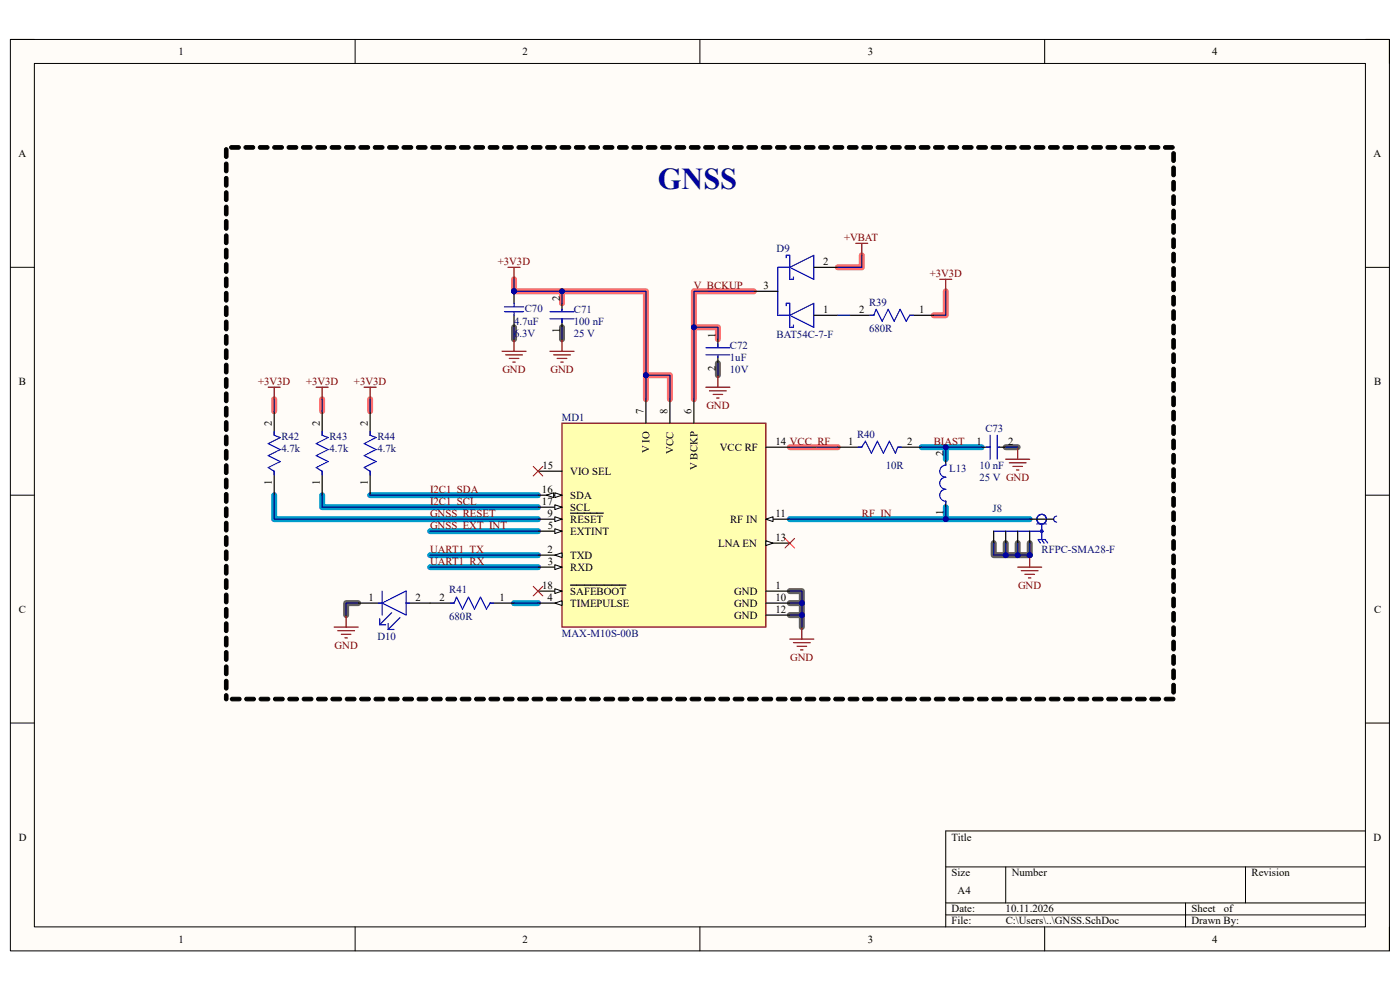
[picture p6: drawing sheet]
<svg xmlns="http://www.w3.org/2000/svg" width="297mm" height="210mm" viewBox="0 0 297 210" stroke-linecap="round" stroke-linejoin="round" font-family="sans-serif">
<path d="M2.2 8.4h292.6v193.3h-292.6z" fill-rule="evenodd" fill="#fffcf8"/>
<path d="M2.2 8.4h292.6v193.3h-292.6z" fill="none" stroke="#000" stroke-width=".21"/>
<path d="M7.3 13.5h282.4v183.1h-282.4z" fill-rule="evenodd" fill="#fffcf8"/>
<g fill="none" stroke="#000" stroke-width=".21">
<path d="M2.2 8.4h5.1M7.3 13.5h282.4v183.1h-282.4zM75.3 8.4v5.1M148.5 8.4v5.1M221.6 8.4v5.1M289.7 8.4h5.1v5.1M2.2 56.7h5.1M289.7 56.7h5.1M2.2 105h5.1M289.7 105.1h5.1M2.2 153.4h5.1M289.7 153.4h5.1"/>
<path d="M289.7 176.3h-89.1v20.3M75.3 196.6v5.1M148.5 196.6v5.1M200.6 183.9h89.1M200.6 191.5h89.1M200.6 194.1h89.1M213.4 183.9v7.6M221.6 196.6v5.1M251.5 191.5v5.1M264.2 183.9v7.6M294.8 196.6v5.1"/>
</g>
<path d="M109.1 69.4v2.6M119.2 69.4v2.6M152.3 77.1v2.5M213.4 94.9h2.5M210.8 115.2v2.6h7.7v-2.6M213.4 115.2v2.6M215.9 115.2v2.6M76 127.9h-2.6v2.6M167.6 125.4h2.5v7.6M167.6 127.9h2.5M167.6 130.5h2.5" fill="none" stroke="#605857" stroke-width="1.3"/>
<path d="M109.1 59.3v2.5h10.1v2.5M182.8 54.2v2.5h-5.1M119.2 61.8h17.8v17.8M137 79.6h5.1v5.1M137 79.6v5.1M147.2 69.4h5.1v2.6M159.9 61.8h-12.7v22.9M200.6 61.8v5.1h-2.5M58.2 84.7v2.5M68.3 84.7v2.5M78.5 84.7v2.5M167.6 94.9h10.1" fill="none" stroke="#ff6e6e" stroke-width="1.3"/>
<path d="M195.5 94.9h12.8M200.6 94.9v2.5M58.2 105v5.1h55.9M68.3 105v2.6h45.8M78.5 105h35.6M91.2 117.8h22.9M91.2 112.7h22.9M167.6 110.1h50.9M200.6 107.6v2.5M91.2 120.3h22.9M109.1 127.9h5" fill="none" stroke="#009cca" stroke-width="1.3"/>
<g fill="none" stroke="#00f" stroke-width=".25">
<path d="M210.8 112.7h10.2M220 111.2h2M220.7 115.2l-.5-.7h1.6l.5 .7M221 111.2v3.3l.5 .7M224.2 109.5a.64 .64 0 0 0-.7 .6 .64 .64 0 0 0 .7 .7"/>
<circle cx="221" cy="110.1" r="1.02"/>
<circle cx="221" cy="112.7" r=".25"/>
</g>
<path d="M210.8 112.7v2.5M213.4 112.7v2.5M215.9 112.7v2.5M218.5 110.1h5M218.5 112.7v2.5" fill="none" stroke="#000" stroke-width=".25"/>
<path d="M119.2 89.8h43.3v43.2h-43.3z" fill-rule="evenodd" fill="#ffffb0"/>
<path d="M119.2 89.8h43.3v43.2h-43.3z" fill="none" stroke="#800000" stroke-width=".25"/>
<path d="M142.1 84.7v5.1M162.5 94.9h5.1M114.1 110.1h5.1" fill="none" stroke="#000" stroke-width=".25"/>
<path d="M117.7 109.6l1.5 .5-1.5 .5z" fill="#f8fcff"/>
<path d="M117.7 109.6l1.5 .5-1.5 .5z" fill="none" stroke="#000" stroke-width=".21"/>
<path d="M121 108.9h7M114.1 125.4h5.1" fill="none" stroke="#000" stroke-width=".25"/>
<path d="M117.7 124.9l1.5 .5-1.5 .5z" fill="#f8fcff"/>
<path d="M117.7 124.9l1.5 .5-1.5 .5z" fill="none" stroke="#000" stroke-width=".21"/>
<path d="M114.1 112.7h5.1M121 124.1h11.8" fill="none" stroke="#000" stroke-width=".25"/>
<path d="M117.7 112.2l1.5 .5-1.5 .5z" fill="#f8fcff"/>
<path d="M117.7 112.2l1.5 .5-1.5 .5z" fill="none" stroke="#000" stroke-width=".21"/>
<path d="M162.5 115.2h5.1" fill="none" stroke="#000" stroke-width=".25"/>
<path d="M162.5 114.7l1.5 .5-1.5 .5z" fill="#f8fcff"/>
<path d="M162.5 114.7l1.5 .5-1.5 .5z" fill="none" stroke="#000" stroke-width=".21"/>
<path d="M162.5 110.1h5.1" fill="none" stroke="#000" stroke-width=".25"/>
<path d="M162.5 110.1l1.5-.5v1z" fill="#f8fcff"/>
<path d="M162.5 110.1l1.5-.5v1z" fill="none" stroke="#000" stroke-width=".21"/>
<path d="M114.1 120.3h5.1" fill="none" stroke="#000" stroke-width=".25"/>
<path d="M117.7 119.8l1.5 .5-1.5 .5z" fill="#f8fcff"/>
<path d="M117.7 119.8l1.5 .5-1.5 .5z" fill="none" stroke="#000" stroke-width=".21"/>
<path d="M114.1 107.6h5.1" fill="none" stroke="#000" stroke-width=".25"/>
<path d="M117.7 107.1l1.5 .5-1.5 .5z" fill="#f8fcff"/>
<path d="M117.7 107.1l1.5 .5-1.5 .5z" fill="none" stroke="#000" stroke-width=".21"/>
<path d="M114.1 105h5.1" fill="none" stroke="#000" stroke-width=".25"/>
<path d="M117.7 104.5l1.5 .5-1.5 .6z" fill="#f8fcff"/>
<path d="M117.7 104.5l1.5 .5-1.5 .6z" fill="none" stroke="#000" stroke-width=".21"/>
<path d="M115.9 105l1.5-.5v1.1z" fill="#f8fcff"/>
<path d="M115.9 105l1.5-.5v1.1z" fill="none" stroke="#000" stroke-width=".21"/>
<path d="M114.1 127.9h5.1" fill="none" stroke="#000" stroke-width=".25"/>
<path d="M117.7 127.9l1.5-.5v1z" fill="#f8fcff"/>
<path d="M117.7 127.9l1.5-.5v1z" fill="none" stroke="#000" stroke-width=".21"/>
<path d="M114.1 117.8h5.1" fill="none" stroke="#000" stroke-width=".25"/>
<path d="M117.7 117.8l1.5-.5v1z" fill="#f8fcff"/>
<path d="M117.7 117.8l1.5-.5v1z" fill="none" stroke="#000" stroke-width=".21"/>
<path d="M114.1 100h5.1M137 84.7v5.1M147.2 84.7v5.1M162.5 125.4h5.1M162.5 127.9h5.1M162.5 130.5h5.1" fill="none" stroke="#000" stroke-width=".25"/>
<path d="M113.1 98.9l2.1 2.1M115.2 98.9l-2.1 2.1" fill="none" stroke="#f00" stroke-width=".21"/>
<path d="M218.5 117.8v2.5M167.6 135.6h5.1M168.3 136.3h3.6M169.1 137.1h2M169.9 137.9h.5M170.1 133v2.6M215.9 120.3h5.1M216.7 121.1h3.5M217.4 121.8h2.1M218.2 122.6h.5" fill="none" stroke="#800000" stroke-width=".25"/>
<circle cx="218.4" cy="117.8" r=".51" fill="#000080"/>
<circle cx="218.4" cy="117.8" r=".51" fill="none" stroke="#000080" stroke-width=".21"/>
<path d="M166.5 114.2l2.1 2M168.6 114.2l-2.1 2M113.1 124.4l2.1 2M115.2 124.4l-2.1 2" fill="none" stroke="#f00" stroke-width=".21"/>
<path d="M177.7 94.9h5.1M190.5 94.9h5M200.6 97.4v1.3M208.3 94.9h1.7M211.8 94.9h1.6M200.6 106.3v1.3M76 127.9h5.1M86.2 127.9h10.1M104 127.9h5.1" fill="none" stroke="#000" stroke-width=".25"/>
<g fill="none" stroke="#00f" stroke-width=".25">
<path d="M182.1 94.9h.7l.8-1.3 1.3 2.5 1.2-2.5 1.3 2.5 1.3-2.5 1.2 2.5 .6-1.2h.7M200.6 98.4v.3a1.27 1.27 0 0 0-1.2 1.3 1.27 1.27 0 0 0 1.2 1.2 1.28 1.28 0 0 0-1.2 1.3 1.28 1.28 0 0 0 1.2 1.3 1.27 1.27 0 0 0-1.2 1.3 1.27 1.27 0 0 0 1.2 1.2v.5M209.3 94.9h.7M210 92.3v5.1M211.6 92.3v5.1M211.8 94.9h.3M80.3 127.9h.8M80.6 132.5h1.2M80.6 131.2v1.3M81.1 127.9l5.1-2.5v5.1zM81.1 125.4v5.1M82.3 133.5h1.3"/>
<path d="M82.3 132.3v1.2M83.1 130l-2.5 2.5M84.9 131l-2.6 2.5M86.2 127.9h.7M95.6 127.9h.7l.5-1.2 1.3 2.5 1.3-2.5 1.3 2.5 1.2-2.5 1.3 2.5 .8-1.3h.7"/>
</g>
<path d="M107.8 56.7h2.5M109.1 56.7v2.6M213.4 97.4h5.1M214.1 98.2h3.6M214.9 98.9h2M215.6 99.7h.6M215.9 94.9v2.5M70.9 133h5.1M71.7 133.8h3.5M72.4 134.6h2.1M73.2 135.3h.5M73.4 130.5v2.5" fill="none" stroke="#800000" stroke-width=".25"/>
<path d="M167.6 125.4h2.5v7.6" fill="none" stroke="#000080" stroke-width=".25"/>
<circle cx="170.1" cy="127.9" r=".51" fill="#000080"/>
<circle cx="170.1" cy="127.9" r=".51" fill="none" stroke="#000080" stroke-width=".21"/>
<circle cx="170.1" cy="130.5" r=".51" fill="#000080"/>
<circle cx="170.1" cy="130.5" r=".51" fill="none" stroke="#000080" stroke-width=".21"/>
<path d="M167.6 127.9h2.5" fill="none" stroke="#000080" stroke-width=".25"/>
<circle cx="170.1" cy="127.9" r=".51" fill="#000080"/>
<circle cx="170.1" cy="127.9" r=".51" fill="none" stroke="#000080" stroke-width=".21"/>
<path d="M167.6 130.5h2.5" fill="none" stroke="#000080" stroke-width=".25"/>
<circle cx="170.1" cy="130.5" r=".51" fill="#000080"/>
<circle cx="170.1" cy="130.5" r=".51" fill="none" stroke="#000080" stroke-width=".21"/>
<path d="M210.8 115.2v2.6h7.7" fill="none" stroke="#000080" stroke-width=".25"/>
<circle cx="213.4" cy="117.8" r=".51" fill="#000080"/>
<circle cx="213.4" cy="117.8" r=".51" fill="none" stroke="#000080" stroke-width=".21"/>
<circle cx="215.9" cy="117.8" r=".51" fill="#000080"/>
<circle cx="215.9" cy="117.8" r=".51" fill="none" stroke="#000080" stroke-width=".21"/>
<circle cx="218.4" cy="117.8" r=".51" fill="#000080"/>
<circle cx="218.4" cy="117.8" r=".51" fill="none" stroke="#000080" stroke-width=".21"/>
<path d="M167.6 94.9h10.1M200.6 94.9v2.5M213.4 94.9h2.5" fill="none" stroke="#000080" stroke-width=".25"/>
<circle cx="200.6" cy="94.9" r=".51" fill="#000080"/>
<circle cx="200.6" cy="94.9" r=".51" fill="none" stroke="#000080" stroke-width=".21"/>
<path d="M200.6 107.6v2.5" fill="none" stroke="#000080" stroke-width=".25"/>
<circle cx="200.6" cy="110.1" r=".51" fill="#000080"/>
<circle cx="200.6" cy="110.1" r=".51" fill="none" stroke="#000080" stroke-width=".21"/>
<path d="M182.8 54.2v2.5h-5.1M159.9 61.8h-12.7v22.9M91.2 117.8h22.9M91.2 112.7h22.9M76 127.9h-2.6v2.6M91.2 120.3h22.9M109.1 127.9h5" fill="none" stroke="#000080" stroke-width=".25"/>
<path d="M166.8 54.7v-.5h.8v5.1h.7v-.6M167.6 56.7l5.1-2.5v5.1zM167.6 56.7h-2.6v10.2h2.6M166.8 64.8v-.5h.8v5.1h.7v-.5M167.6 66.9l5.1-2.6v5.1z" fill="none" stroke="#00f" stroke-width=".25"/>
<path d="M172.7 56.7h5M159.9 61.8h5.1M172.7 66.9h5" fill="none" stroke="#000" stroke-width=".25"/>
<path d="M181.6 51.6h2.5M182.8 51.6v2.6M199.4 59.3h2.5M200.6 59.3v2.5" fill="none" stroke="#800000" stroke-width=".25"/>
<circle cx="147.2" cy="69.4" r=".51" fill="#000080"/>
<circle cx="147.2" cy="69.4" r=".51" fill="none" stroke="#000080" stroke-width=".21"/>
<path d="M137 79.6h5.1v5.1" fill="none" stroke="#000080" stroke-width=".25"/>
<circle cx="137" cy="79.6" r=".51" fill="#000080"/>
<circle cx="137" cy="79.6" r=".51" fill="none" stroke="#000080" stroke-width=".21"/>
<path d="M137 79.6v5.1" fill="none" stroke="#000080" stroke-width=".25"/>
<circle cx="137" cy="79.6" r=".51" fill="#000080"/>
<circle cx="137" cy="79.6" r=".51" fill="none" stroke="#000080" stroke-width=".21"/>
<circle cx="109.1" cy="61.8" r=".51" fill="#000080"/>
<circle cx="109.1" cy="61.8" r=".51" fill="none" stroke="#000080" stroke-width=".21"/>
<path d="M109.1 61.8v2.5M109.1 66.9v2.5" fill="none" stroke="#000" stroke-width=".25"/>
<circle cx="109.1" cy="61.8" r=".51" fill="#000080"/>
<circle cx="109.1" cy="61.8" r=".51" fill="none" stroke="#000080" stroke-width=".21"/>
<path d="M107 65.1h4.1M107 66.1h4.1M109.1 64.3v.8M109.1 66.1v.8M116.7 66.1h5.1M116.7 67.6h5.1M119.2 65.6v.3M119.2 67.6v.8" fill="none" stroke="#00f" stroke-width=".25"/>
<path d="M119.2 64.3v1.6M119.2 67.6v1.8" fill="none" stroke="#000" stroke-width=".25"/>
<path d="M109.1 59.3v2.5" fill="none" stroke="#000080" stroke-width=".25"/>
<circle cx="109.1" cy="61.8" r=".51" fill="#000080"/>
<circle cx="109.1" cy="61.8" r=".51" fill="none" stroke="#000080" stroke-width=".21"/>
<path d="M109.1 61.8h10.1v2.5" fill="none" stroke="#000080" stroke-width=".25"/>
<circle cx="119.2" cy="61.8" r=".51" fill="#000080"/>
<circle cx="119.2" cy="61.8" r=".51" fill="none" stroke="#000080" stroke-width=".21"/>
<circle cx="109.1" cy="61.8" r=".51" fill="#000080"/>
<circle cx="109.1" cy="61.8" r=".51" fill="none" stroke="#000080" stroke-width=".21"/>
<path d="M119.2 61.8h17.8v17.8" fill="none" stroke="#000080" stroke-width=".25"/>
<circle cx="119.2" cy="61.8" r=".51" fill="#000080"/>
<circle cx="119.2" cy="61.8" r=".51" fill="none" stroke="#000080" stroke-width=".21"/>
<circle cx="137" cy="79.6" r=".51" fill="#000080"/>
<circle cx="137" cy="79.6" r=".51" fill="none" stroke="#000080" stroke-width=".21"/>
<path d="M106.5 74.5h5.1M107.3 75.3h3.5M108 76h2.1M108.8 76.8h.5M109.1 72v2.5M116.7 74.5h5.1M117.4 75.3h3.6M118.2 76h2M119 76.8h.5M119.2 72v2.5" fill="none" stroke="#800000" stroke-width=".25"/>
<path d="M109.1 69.4v2.6M119.2 69.4v2.6M147.2 69.4h5.1v2.6" fill="none" stroke="#000080" stroke-width=".25"/>
<circle cx="147.2" cy="69.4" r=".51" fill="#000080"/>
<circle cx="147.2" cy="69.4" r=".51" fill="none" stroke="#000080" stroke-width=".21"/>
<path d="M152.3 77.1v2.5M177.7 66.9h2.6M200.6 61.8v5.1h-2.5M167.6 110.1h50.9" fill="none" stroke="#000080" stroke-width=".25"/>
<path d="M152.3 72v1.8M152.3 75.5v1.6M180.3 66.9h5.1M193 66.9h5.1" fill="none" stroke="#000" stroke-width=".25"/>
<path d="M149.8 73.8h5M149.8 75.3h5M152.3 73v.8M152.3 75.5v.3M184.6 66.9h.8l.5-1.3 1.3 2.6 1.2-2.6 1.3 2.6 1.3-2.6 1.2 2.6 .8-1.3h.8" fill="none" stroke="#00f" stroke-width=".25"/>
<path d="M152.3 79.6v2.5M149.8 82.1h5M150.5 82.9h3.6M151.3 83.7h2M152 84.4h.6" fill="none" stroke="#800000" stroke-width=".25"/>
<circle cx="200.6" cy="110.1" r=".51" fill="#000080"/>
<circle cx="200.6" cy="110.1" r=".51" fill="none" stroke="#000080" stroke-width=".21"/>
<path d="M195.5 94.9h12.8" fill="none" stroke="#000080" stroke-width=".25"/>
<circle cx="200.6" cy="94.9" r=".51" fill="#000080"/>
<circle cx="200.6" cy="94.9" r=".51" fill="none" stroke="#000080" stroke-width=".21"/>
<path d="M213.4 115.2v2.6" fill="none" stroke="#000080" stroke-width=".25"/>
<circle cx="213.4" cy="117.8" r=".51" fill="#000080"/>
<circle cx="213.4" cy="117.8" r=".51" fill="none" stroke="#000080" stroke-width=".21"/>
<path d="M215.9 115.2v2.6" fill="none" stroke="#000080" stroke-width=".25"/>
<circle cx="215.9" cy="117.8" r=".51" fill="#000080"/>
<circle cx="215.9" cy="117.8" r=".51" fill="none" stroke="#000080" stroke-width=".21"/>
<path d="M218.5 115.2v2.6" fill="none" stroke="#000080" stroke-width=".25"/>
<circle cx="218.4" cy="117.8" r=".51" fill="#000080"/>
<circle cx="218.4" cy="117.8" r=".51" fill="none" stroke="#000080" stroke-width=".21"/>
<path d="M58.2 87.2v5.1M58.2 100v5M68.3 87.2v5.1M68.3 100v5M78.5 87.2v5.1M78.5 100v5" fill="none" stroke="#000" stroke-width=".25"/>
<path d="M58.2 91.6v.7l1.2 .5-2.5 1.3 2.5 1.3-2.5 1.3 2.5 1.2-2.5 1.3 1.3 .8v.7M68.3 91.6v.7l1.3 .5-2.5 1.3 2.5 1.3-2.5 1.3 2.5 1.2-2.5 1.3 1.2 .8v.7M78.5 91.6v.7l1.3 .5-2.5 1.3 2.5 1.3-2.5 1.3 2.5 1.2-2.5 1.3 1.2 .8v.7" fill="none" stroke="#00f" stroke-width=".25"/>
<path d="M58.2 84.7v2.5M68.3 84.7v2.5M78.5 84.7v2.5M58.2 105v5.1h55.9M68.3 105v2.6h45.8M78.5 105h35.6" fill="none" stroke="#000080" stroke-width=".25"/>
<path d="M56.9 82.1h2.5M58.2 82.1v2.6M67.1 82.1h2.5M68.3 82.1v2.6M77.3 82.1h2.5M78.5 82.1v2.6" fill="none" stroke="#800000" stroke-width=".25"/>
<path d="M47.8 147.2a.38 .38 0 0 1 .6 .3v.8a.38 .38 0 0 1-.4 .4 .38 .38 0 0 1-.4-.4v-.8zM47.8 144.2a.38 .38 0 0 1 .6 .3v1.5a.38 .38 0 0 1-.4 .4 .38 .38 0 0 1-.4-.4v-1.5zM47.8 141.1a.38 .38 0 0 1 .6 .3v1.6a.38 .38 0 0 1-.4 .3 .38 .38 0 0 1-.4-.3v-1.6zM47.8 138.1a.38 .38 0 0 1 .6 .3v1.5a.38 .38 0 0 1-.4 .4 .38 .38 0 0 1-.4-.4v-1.5zM47.8 135a.38 .38 0 0 1 .6 .3v1.6a.38 .38 0 0 1-.4 .3 .38 .38 0 0 1-.4-.3v-1.6zM47.8 132a.38 .38 0 0 1 .6 .3v1.5a.38 .38 0 0 1-.4 .4 .38 .38 0 0 1-.4-.4v-1.5zM47.8 128.9a.38 .38 0 0 1 .6 .3v1.6a.38 .38 0 0 1-.4 .3 .38 .38 0 0 1-.4-.3v-1.6zM47.8 125.9a.38 .38 0 0 1 .6 .3v1.5a.38 .38 0 0 1-.4 .4 .38 .38 0 0 1-.4-.4v-1.5zM47.8 122.8a.38 .38 0 0 1 .6 .3v1.6a.38 .38 0 0 1-.4 .4 .38 .38 0 0 1-.4-.4v-1.6zM47.8 119.8a.38 .38 0 0 1 .6 .3v1.5a.38 .38 0 0 1-.4 .4 .38 .38 0 0 1-.4-.4v-1.5zM47.8 116.7a.38 .38 0 0 1 .6 .4v1.5a.38 .38 0 0 1-.4 .4 .38 .38 0 0 1-.4-.4v-1.5zM47.8 113.7a.38 .38 0 0 1 .6 .3v1.5a.38 .38 0 0 1-.4 .4 .38 .38 0 0 1-.4-.4v-1.5zM47.7 110.8a.38 .38 0 0 1 .4-.2 .38 .38 0 0 1 .3 .4v1.5a.38 .38 0 0 1-.4 .4 .38 .38 0 0 1-.4-.4zM47.8 107.6a.38 .38 0 0 1 .6 .3v1.5a.38 .38 0 0 1-.4 .4 .38 .38 0 0 1-.4-.4v-1.5zM47.8 104.5a.38 .38 0 0 1 .6 .4v1.5a.38 .38 0 0 1-.4 .4 .38 .38 0 0 1-.4-.4v-1.5zM47.8 101.5a.38 .38 0 0 1 .6 .3v1.5a.38 .38 0 0 1-.4 .4 .38 .38 0 0 1-.4-.4v-1.5zM47.8 98.4a.38 .38 0 0 1 .6 .4v1.5a.38 .38 0 0 1-.4 .4 .38 .38 0 0 1-.4-.4v-1.5zM47.8 95.4a.38 .38 0 0 1 .6 .3v1.5a.38 .38 0 0 1-.4 .4 .38 .38 0 0 1-.4-.4v-1.5zM47.8 92.3a.38 .38 0 0 1 .6 .4v1.5a.38 .38 0 0 1-.4 .4 .38 .38 0 0 1-.4-.4v-1.5zM47.8 89.3a.38 .38 0 0 1 .6 .3v1.5a.38 .38 0 0 1-.4 .4 .38 .38 0 0 1-.4-.4v-1.5zM47.8 86.2a.38 .38 0 0 1 .6 .4v1.5a.38 .38 0 0 1-.4 .4 .38 .38 0 0 1-.4-.4v-1.5zM47.8 83.2a.38 .38 0 0 1 .6 .3v1.5a.38 .38 0 0 1-.4 .4 .38 .38 0 0 1-.4-.4v-1.5zM47.8 80.1a.38 .38 0 0 1 .6 .4v1.5a.38 .38 0 0 1-.4 .4 .38 .38 0 0 1-.4-.4v-1.5zM47.8 77.1a.38 .38 0 0 1 .6 .3v1.6a.38 .38 0 0 1-.4 .3 .38 .38 0 0 1-.4-.3v-1.6zM47.8 74.1a.38 .38 0 0 1 .6 .3v1.5a.38 .38 0 0 1-.4 .4 .38 .38 0 0 1-.4-.4v-1.5zM47.8 71a.38 .38 0 0 1 .6 .3v1.6a.38 .38 0 0 1-.4 .3 .38 .38 0 0 1-.4-.3v-1.6zM47.7 68.1a.38 .38 0 0 1 .4-.2 .38 .38 0 0 1 .3 .4v1.5a.38 .38 0 0 1-.4 .4 .38 .38 0 0 1-.4-.4zM47.8 64.9a.38 .38 0 0 1 .6 .3v1.6a.38 .38 0 0 1-.4 .3 .38 .38 0 0 1-.4-.3v-1.6zM47.8 61.9a.38 .38 0 0 1 .6 .3v1.5a.38 .38 0 0 1-.4 .4 .38 .38 0 0 1-.4-.4v-1.5zM47.8 58.8a.38 .38 0 0 1 .6 .3v1.6a.38 .38 0 0 1-.4 .3 .38 .38 0 0 1-.4-.3v-1.6zM47.8 55.8a.38 .38 0 0 1 .6 .3v1.5a.38 .38 0 0 1-.4 .4 .38 .38 0 0 1-.4-.4v-1.5zM47.8 52.7a.38 .38 0 0 1 .6 .3v1.6a.38 .38 0 0 1-.4 .3 .38 .38 0 0 1-.4-.3v-1.6zM47.8 49.7a.38 .38 0 0 1 .6 .3v1.5a.38 .38 0 0 1-.4 .4 .38 .38 0 0 1-.4-.4v-1.5zM47.8 46.6a.38 .38 0 0 1 .6 .3v1.6a.38 .38 0 0 1-.4 .4 .38 .38 0 0 1-.4-.4v-1.6zM47.8 43.6a.38 .38 0 0 1 .6 .3v1.5a.38 .38 0 0 1-.4 .4 .38 .38 0 0 1-.4-.4v-1.5zM47.8 40.5a.38 .38 0 0 1 .6 .4v1.5a.38 .38 0 0 1-.4 .4 .38 .38 0 0 1-.4-.4v-1.5zM47.8 37.5a.38 .38 0 0 1 .6 .3v1.5a.38 .38 0 0 1-.4 .4 .38 .38 0 0 1-.4-.4v-1.5zM47.8 34.4a.38 .38 0 0 1 .6 .4v1.5a.38 .38 0 0 1-.4 .4 .38 .38 0 0 1-.4-.4v-1.5zM47.8 31.4a.38 .38 0 0 1 .6 .3v1.5a.38 .38 0 0 1-.4 .4 .38 .38 0 0 1-.4-.4v-1.5zM48.8 31.1l.3-.2h1.5a.38 .38 0 0 1 .4 .4 .38 .38 0 0 1-.4 .4h-1.5a.38 .38 0 0 1-.3-.6zM51.9 30.9h1.8a.38 .38 0 0 1 .3 .4 .38 .38 0 0 1-.3 .4h-1.6a.38 .38 0 0 1-.3-.3 .38 .38 0 0 1 .1-.5zM54.9 31.1l.3-.2h1.5a.38 .38 0 0 1 .4 .4 .38 .38 0 0 1-.4 .4h-1.5a.38 .38 0 0 1-.3-.6zM57.9 31.1l.3-.2h1.6a.38 .38 0 0 1 .3 .4 .38 .38 0 0 1-.3 .4h-1.6a.38 .38 0 0 1-.3-.6zM60.9 31.1l.4-.2h1.5a.38 .38 0 0 1 .4 .4 .38 .38 0 0 1-.4 .4h-1.5a.38 .38 0 0 1-.4-.6zM64 31.1l.3-.2h1.5a.38 .38 0 0 1 .4 .4 .38 .38 0 0 1-.4 .4h-1.5a.38 .38 0 0 1-.3-.6zM67 31.1l.4-.2h1.5a.38 .38 0 0 1 .4 .4 .38 .38 0 0 1-.4 .4h-1.5a.38 .38 0 0 1-.4-.6zM70.2 30.9h1.7a.38 .38 0 0 1 .4 .4 .38 .38 0 0 1-.4 .4h-1.5a.38 .38 0 0 1-.3-.3 .38 .38 0 0 1 .1-.5zM73.1 31.1l.4-.2h1.5a.38 .38 0 0 1 .4 .4 .38 .38 0 0 1-.4 .4h-1.5a.38 .38 0 0 1-.4-.6zM76.3 30.9h1.7a.38 .38 0 0 1 .4 .4 .38 .38 0 0 1-.4 .4h-1.5a.38 .38 0 0 1-.4-.3 .38 .38 0 0 1 .2-.5zM79.2 31.1l.4-.2h1.5a.38 .38 0 0 1 .4 .4 .38 .38 0 0 1-.4 .4h-1.5a.38 .38 0 0 1-.4-.6zM82.3 31.1l.3-.2h1.5a.38 .38 0 0 1 .4 .4 .38 .38 0 0 1-.4 .4h-1.5a.38 .38 0 0 1-.3-.6zM85.5 30.9h1.7a.38 .38 0 0 1 .4 .4 .38 .38 0 0 1-.4 .4h-1.5a.38 .38 0 0 1-.4-.3 .38 .38 0 0 1 .2-.5zM88.4 31.1l.3-.2h1.5a.38 .38 0 0 1 .4 .4 .38 .38 0 0 1-.4 .4h-1.5a.38 .38 0 0 1-.3-.6zM91.4 31.1l.4-.2h1.5a.38 .38 0 0 1 .4 .4 .38 .38 0 0 1-.4 .4h-1.5a.38 .38 0 0 1-.4-.6zM94.6 30.9h1.7a.38 .38 0 0 1 .4 .4 .38 .38 0 0 1-.4 .4h-1.5a.38 .38 0 0 1-.4-.3 .38 .38 0 0 1 .2-.5zM97.5 31.1l.4-.2h1.5a.38 .38 0 0 1 .4 .4 .38 .38 0 0 1-.4 .4h-1.5a.38 .38 0 0 1-.4-.6zM100.7 30.9h1.7a.38 .38 0 0 1 .4 .4 .38 .38 0 0 1-.4 .4h-1.5a.38 .38 0 0 1-.4-.3 .38 .38 0 0 1 .2-.5zM103.8 30.9h1.7a.38 .38 0 0 1 .4 .4 .38 .38 0 0 1-.4 .4h-1.6a.38 .38 0 0 1-.3-.3 .38 .38 0 0 1 .2-.5zM106.7 31.1l.3-.2h1.5a.38 .38 0 0 1 .4 .4 .38 .38 0 0 1-.4 .4h-1.5a.38 .38 0 0 1-.3-.6zM109.9 30.9h1.7a.38 .38 0 0 1 .4 .4 .38 .38 0 0 1-.4 .4h-1.6a.38 .38 0 0 1-.3-.3 .38 .38 0 0 1 .2-.5zM112.8 31.1l.3-.2h1.5a.38 .38 0 0 1 .4 .4 .38 .38 0 0 1-.4 .4h-1.5a.38 .38 0 0 1-.3-.6zM115.8 31.1l.3-.2h1.6a.38 .38 0 0 1 .3 .4 .38 .38 0 0 1-.3 .4h-1.6a.38 .38 0 0 1-.3-.6zM119 30.9h1.7a.38 .38 0 0 1 .4 .4 .38 .38 0 0 1-.4 .4h-1.5a.38 .38 0 0 1-.4-.3 .38 .38 0 0 1 .2-.5zM121.9 31.1l.3-.2h1.6a.38 .38 0 0 1 .3 .4 .38 .38 0 0 1-.3 .4h-1.6a.38 .38 0 0 1-.3-.6zM125 31.1l.3-.2h1.5a.38 .38 0 0 1 .4 .4 .38 .38 0 0 1-.4 .4h-1.5a.38 .38 0 0 1-.3-.6zM128.1 30.9h1.8a.38 .38 0 0 1 .3 .4 .38 .38 0 0 1-.3 .4h-1.6a.38 .38 0 0 1-.3-.3 .38 .38 0 0 1 .1-.5zM131.1 31.1l.3-.2h1.5a.38 .38 0 0 1 .4 .4 .38 .38 0 0 1-.4 .4h-1.5a.38 .38 0 0 1-.3-.6zM134.2 30.9h1.8a.38 .38 0 0 1 .3 .4 .38 .38 0 0 1-.3 .4h-1.6a.38 .38 0 0 1-.3-.3 .38 .38 0 0 1 .1-.5zM137.1 31.1l.4-.2h1.5a.38 .38 0 0 1 .4 .4 .38 .38 0 0 1-.4 .4h-1.5a.38 .38 0 0 1-.4-.6zM140.2 31.1l.3-.2h1.5a.38 .38 0 0 1 .4 .4 .38 .38 0 0 1-.4 .4h-1.5a.38 .38 0 0 1-.3-.6zM143.2 31.1l.4-.2h1.5a.38 .38 0 0 1 .4 .4 .38 .38 0 0 1-.4 .4h-1.5a.38 .38 0 0 1-.4-.6zM146.3 31.1l.3-.2h1.5a.38 .38 0 0 1 .4 .4 .38 .38 0 0 1-.4 .4h-1.5a.38 .38 0 0 1-.3-.6zM149.3 31.1l.4-.2h1.5a.38 .38 0 0 1 .4 .4 .38 .38 0 0 1-.4 .4h-1.5a.38 .38 0 0 1-.4-.6zM152.4 31.1l.3-.2h1.5a.38 .38 0 0 1 .4 .4 .38 .38 0 0 1-.4 .4h-1.5a.38 .38 0 0 1-.3-.6zM155.6 30.9h1.7a.38 .38 0 0 1 .4 .4 .38 .38 0 0 1-.4 .4h-1.5a.38 .38 0 0 1-.4-.3 .38 .38 0 0 1 .2-.5zM158.5 31.1l.3-.2h1.5a.38 .38 0 0 1 .4 .4 .38 .38 0 0 1-.4 .4h-1.5a.38 .38 0 0 1-.3-.6zM161.5 31.1l.4-.2h1.5a.38 .38 0 0 1 .4 .4 .38 .38 0 0 1-.4 .4h-1.5a.38 .38 0 0 1-.4-.6zM164.7 30.9h1.7a.38 .38 0 0 1 .4 .4 .38 .38 0 0 1-.4 .4h-1.5a.38 .38 0 0 1-.4-.3 .38 .38 0 0 1 .2-.5zM167.6 31.1l.4-.2h1.5a.38 .38 0 0 1 .4 .4 .38 .38 0 0 1-.4 .4h-1.5a.38 .38 0 0 1-.4-.6zM170.7 31.1l.3-.2h1.5a.38 .38 0 0 1 .4 .4 .38 .38 0 0 1-.4 .4h-1.5a.38 .38 0 0 1-.3-.6zM173.9 30.9h1.7a.38 .38 0 0 1 .4 .4 .38 .38 0 0 1-.4 .4h-1.5a.38 .38 0 0 1-.4-.3 .38 .38 0 0 1 .2-.5zM176.8 31.1l.3-.2h1.5a.38 .38 0 0 1 .4 .4 .38 .38 0 0 1-.4 .4h-1.5a.38 .38 0 0 1-.3-.6zM179.8 31.1l.3-.2h1.6a.38 .38 0 0 1 .4 .4 .38 .38 0 0 1-.4 .4h-1.6a.38 .38 0 0 1-.3-.6zM183 30.9h1.7a.38 .38 0 0 1 .4 .4 .38 .38 0 0 1-.4 .4h-1.5a.38 .38 0 0 1-.4-.3 .38 .38 0 0 1 .2-.5zM185.9 31.1l.3-.2h1.6a.38 .38 0 0 1 .4 .4 .38 .38 0 0 1-.4 .4h-1.6a.38 .38 0 0 1-.3-.6zM189 31.1l.3-.2h1.5a.38 .38 0 0 1 .4 .4 .38 .38 0 0 1-.4 .4h-1.5a.38 .38 0 0 1-.3-.6zM192.1 30.9h1.8a.38 .38 0 0 1 .3 .4 .38 .38 0 0 1-.3 .4h-1.6a.38 .38 0 0 1-.3-.3 .38 .38 0 0 1 .1-.5zM195.1 31.1l.3-.2h1.5a.38 .38 0 0 1 .4 .4 .38 .38 0 0 1-.4 .4h-1.5a.38 .38 0 0 1-.3-.6zM198.1 31.1l.3-.2h1.6a.38 .38 0 0 1 .3 .4 .38 .38 0 0 1-.3 .4h-1.6a.38 .38 0 0 1-.3-.6zM201.3 30.9h1.7a.38 .38 0 0 1 .4 .4 .38 .38 0 0 1-.4 .4h-1.5a.38 .38 0 0 1-.4-.3 .38 .38 0 0 1 .2-.5zM204.2 31.1l.3-.2h1.6a.38 .38 0 0 1 .3 .4 .38 .38 0 0 1-.3 .4h-1.6a.38 .38 0 0 1-.3-.6zM207.3 31.1l.3-.2h1.5a.38 .38 0 0 1 .4 .4 .38 .38 0 0 1-.4 .4h-1.5a.38 .38 0 0 1-.3-.6zM210.3 31.1l.3-.2h1.6a.38 .38 0 0 1 .3 .4 .38 .38 0 0 1-.3 .4h-1.6a.38 .38 0 0 1-.3-.6zM213.3 31.1l.4-.2h1.5a.38 .38 0 0 1 .4 .4 .38 .38 0 0 1-.4 .4h-1.5a.38 .38 0 0 1-.4-.6zM216.4 31.1l.3-.2h1.5a.38 .38 0 0 1 .4 .4 .38 .38 0 0 1-.4 .4h-1.5a.38 .38 0 0 1-.3-.6zM219.4 31.1l.4-.2h1.5a.38 .38 0 0 1 .4 .4 .38 .38 0 0 1-.4 .4h-1.5a.38 .38 0 0 1-.4-.6zM222.5 31.1l.3-.2h1.5a.38 .38 0 0 1 .4 .4 .38 .38 0 0 1-.4 .4h-1.5a.38 .38 0 0 1-.3-.6zM225.5 31.1l.4-.2h1.5a.38 .38 0 0 1 .4 .4 .38 .38 0 0 1-.4 .4h-1.5a.38 .38 0 0 1-.4-.6zM228.6 31.1l.3-.2h1.5a.38 .38 0 0 1 .4 .4 .38 .38 0 0 1-.4 .4h-1.5a.38 .38 0 0 1-.3-.6zM231.8 30.9h1.7a.38 .38 0 0 1 .4 .4 .38 .38 0 0 1-.4 .4h-1.5a.38 .38 0 0 1-.4-.3 .38 .38 0 0 1 .2-.5zM234.7 31.1l.3-.2h1.5a.38 .38 0 0 1 .4 .4 .38 .38 0 0 1-.4 .4h-1.5a.38 .38 0 0 1-.3-.6zM237.7 31.1l.4-.2h1.5a.38 .38 0 0 1 .4 .4 .38 .38 0 0 1-.4 .4h-1.5a.38 .38 0 0 1-.4-.6zM240.9 30.9h1.7a.38 .38 0 0 1 .4 .4 .38 .38 0 0 1-.4 .4h-1.5a.38 .38 0 0 1-.4-.3 .38 .38 0 0 1 .2-.5zM243.8 31.1l.4-.2h1.5a.38 .38 0 0 1 .4 .4 .38 .38 0 0 1-.4 .4h-1.5a.38 .38 0 0 1-.4-.6zM246.9 31.1l.3-.2h1.5a.38 .38 0 0 1 .4 .4 .38 .38 0 0 1-.4 .4h-1.5a.38 .38 0 0 1-.3-.6zM248.6 32.4a.38 .38 0 0 1 .5-.2 .38 .38 0 0 1 .3 .4v1.5a.38 .38 0 0 1-.4 .4 .38 .38 0 0 1-.4-.4zM248.6 35.4a.38 .38 0 0 1 .5-.2 .38 .38 0 0 1 .3 .4v1.5a.38 .38 0 0 1-.4 .4 .38 .38 0 0 1-.4-.4zM248.6 38.5a.38 .38 0 0 1 .5-.2 .38 .38 0 0 1 .3 .4v1.5a.38 .38 0 0 1-.4 .4 .38 .38 0 0 1-.4-.4zM248.6 41.5a.38 .38 0 0 1 .5-.2 .38 .38 0 0 1 .3 .4v1.5a.38 .38 0 0 1-.4 .4 .38 .38 0 0 1-.4-.4zM248.8 44.4a.38 .38 0 0 1 .6 .3v1.6a.38 .38 0 0 1-.4 .4 .38 .38 0 0 1-.4-.4v-1.6zM248.6 47.6a.38 .38 0 0 1 .5-.2 .38 .38 0 0 1 .3 .4v1.5a.38 .38 0 0 1-.4 .4 .38 .38 0 0 1-.4-.4zM248.6 50.6a.38 .38 0 0 1 .5-.1 .38 .38 0 0 1 .3 .3v1.6a.38 .38 0 0 1-.4 .3 .38 .38 0 0 1-.4-.3zM248.6 53.7a.38 .38 0 0 1 .5-.2 .38 .38 0 0 1 .3 .4v1.5a.38 .38 0 0 1-.4 .4 .38 .38 0 0 1-.4-.4zM248.6 56.7a.38 .38 0 0 1 .5-.1 .38 .38 0 0 1 .3 .3v1.6a.38 .38 0 0 1-.4 .3 .38 .38 0 0 1-.4-.3zM248.6 59.8a.38 .38 0 0 1 .5-.2 .38 .38 0 0 1 .3 .4v1.5a.38 .38 0 0 1-.4 .4 .38 .38 0 0 1-.4-.4zM248.6 62.8a.38 .38 0 0 1 .5-.1 .38 .38 0 0 1 .3 .3v1.6a.38 .38 0 0 1-.4 .3 .38 .38 0 0 1-.4-.3zM248.6 65.9a.38 .38 0 0 1 .5-.2 .38 .38 0 0 1 .3 .4v1.5a.38 .38 0 0 1-.4 .4 .38 .38 0 0 1-.4-.4zM248.8 68.8a.38 .38 0 0 1 .6 .3v1.6a.38 .38 0 0 1-.4 .3 .38 .38 0 0 1-.4-.3v-1.6zM248.8 71.8a.38 .38 0 0 1 .6 .4v1.5a.38 .38 0 0 1-.4 .4 .38 .38 0 0 1-.4-.4v-1.5zM248.6 75a.38 .38 0 0 1 .5-.1 .38 .38 0 0 1 .3 .3v1.6a.38 .38 0 0 1-.4 .3 .38 .38 0 0 1-.4-.3zM248.6 78.1a.38 .38 0 0 1 .5-.2 .38 .38 0 0 1 .3 .4v1.5a.38 .38 0 0 1-.4 .4 .38 .38 0 0 1-.4-.4zM248.6 81.1a.38 .38 0 0 1 .5-.1 .38 .38 0 0 1 .3 .3v1.5a.38 .38 0 0 1-.4 .4 .38 .38 0 0 1-.4-.4zM248.6 84.2a.38 .38 0 0 1 .5-.2 .38 .38 0 0 1 .3 .4v1.5a.38 .38 0 0 1-.4 .4 .38 .38 0 0 1-.4-.4zM248.6 87.2a.38 .38 0 0 1 .5-.1 .38 .38 0 0 1 .3 .3v1.5a.38 .38 0 0 1-.4 .4 .38 .38 0 0 1-.4-.4zM248.6 90.3a.38 .38 0 0 1 .5-.2 .38 .38 0 0 1 .3 .4v1.5a.38 .38 0 0 1-.4 .4 .38 .38 0 0 1-.4-.4zM248.8 93.2a.38 .38 0 0 1 .6 .3v1.5a.38 .38 0 0 1-.4 .4 .38 .38 0 0 1-.4-.4v-1.5zM248.8 96.2a.38 .38 0 0 1 .6 .4v1.5a.38 .38 0 0 1-.4 .4 .38 .38 0 0 1-.4-.4v-1.5zM248.6 99.4a.38 .38 0 0 1 .5-.2 .38 .38 0 0 1 .3 .4v1.5a.38 .38 0 0 1-.4 .4 .38 .38 0 0 1-.4-.4zM248.8 102.3a.38 .38 0 0 1 .6 .4v1.5a.38 .38 0 0 1-.4 .4 .38 .38 0 0 1-.4-.4v-1.5zM248.8 105.4a.38 .38 0 0 1 .6 .3v1.5a.38 .38 0 0 1-.4 .4 .38 .38 0 0 1-.4-.4v-1.5zM248.6 108.6a.38 .38 0 0 1 .5-.2 .38 .38 0 0 1 .3 .4v1.5a.38 .38 0 0 1-.4 .4 .38 .38 0 0 1-.4-.4zM248.8 111.5a.38 .38 0 0 1 .6 .3v1.5a.38 .38 0 0 1-.4 .4 .38 .38 0 0 1-.4-.4v-1.5zM248.6 114.7a.38 .38 0 0 1 .5-.2 .38 .38 0 0 1 .3 .4v1.5a.38 .38 0 0 1-.4 .4 .38 .38 0 0 1-.4-.4zM248.6 117.7a.38 .38 0 0 1 .5-.2 .38 .38 0 0 1 .3 .4v1.5a.38 .38 0 0 1-.4 .4 .38 .38 0 0 1-.4-.4zM248.8 120.6a.38 .38 0 0 1 .6 .3v1.6a.38 .38 0 0 1-.4 .4 .38 .38 0 0 1-.4-.4v-1.6zM248.6 123.8a.38 .38 0 0 1 .5-.2 .38 .38 0 0 1 .3 .4v1.5a.38 .38 0 0 1-.4 .4 .38 .38 0 0 1-.4-.4zM248.6 126.8a.38 .38 0 0 1 .5-.1 .38 .38 0 0 1 .3 .3v1.6a.38 .38 0 0 1-.4 .3 .38 .38 0 0 1-.4-.3zM248.8 129.8a.38 .38 0 0 1 .6 .3v1.5a.38 .38 0 0 1-.4 .4 .38 .38 0 0 1-.4-.4v-1.5zM248.6 132.9a.38 .38 0 0 1 .5-.1 .38 .38 0 0 1 .3 .3v1.6a.38 .38 0 0 1-.4 .3 .38 .38 0 0 1-.4-.3zM248.6 136a.38 .38 0 0 1 .5-.2 .38 .38 0 0 1 .3 .4v1.5a.38 .38 0 0 1-.4 .4 .38 .38 0 0 1-.4-.4zM248.6 139a.38 .38 0 0 1 .5-.1 .38 .38 0 0 1 .3 .3v1.6a.38 .38 0 0 1-.4 .3 .38 .38 0 0 1-.4-.3zM248.8 142a.38 .38 0 0 1 .6 .3v1.5a.38 .38 0 0 1-.4 .4 .38 .38 0 0 1-.4-.4v-1.5zM248.6 145.1a.38 .38 0 0 1 .5-.1 .38 .38 0 0 1 .3 .3v1.6a.38 .38 0 0 1-.4 .3 .38 .38 0 0 1-.4-.3zM247 148.1l.4-.2h1.5a.38 .38 0 0 1 .4 .4 .38 .38 0 0 1-.4 .4h-1.5a.38 .38 0 0 1-.4-.6zM244 148.1l.3-.2h1.5a.38 .38 0 0 1 .4 .4 .38 .38 0 0 1-.4 .4h-1.5a.38 .38 0 0 1-.3-.6zM240.9 148.1l.4-.2h1.5a.38 .38 0 0 1 .4 .4 .38 .38 0 0 1-.4 .4h-1.5a.38 .38 0 0 1-.4-.6zM237.9 148.1l.3-.2h1.5a.38 .38 0 0 1 .4 .4 .38 .38 0 0 1-.4 .4h-1.5a.38 .38 0 0 1-.3-.6zM234.8 148.1l.4-.2h1.5a.38 .38 0 0 1 .4 .4 .38 .38 0 0 1-.4 .4h-1.5a.38 .38 0 0 1-.4-.6zM231.8 148.1l.3-.2h1.5a.38 .38 0 0 1 .4 .4 .38 .38 0 0 1-.4 .4h-1.5a.38 .38 0 0 1-.3-.6zM228.7 148.1l.4-.2h1.5a.38 .38 0 0 1 .4 .4 .38 .38 0 0 1-.4 .4h-1.5a.38 .38 0 0 1-.4-.6zM225.7 148.1l.3-.2h1.6a.38 .38 0 0 1 .3 .4 .38 .38 0 0 1-.3 .4h-1.6a.38 .38 0 0 1-.3-.6zM222.7 148.1l.3-.2h1.5a.38 .38 0 0 1 .4 .4 .38 .38 0 0 1-.4 .4h-1.5a.38 .38 0 0 1-.3-.6zM219.6 148.1l.3-.2h1.6a.38 .38 0 0 1 .3 .4 .38 .38 0 0 1-.3 .4h-1.6a.38 .38 0 0 1-.3-.6zM216.6 148.1l.3-.2h1.5a.38 .38 0 0 1 .4 .4 .38 .38 0 0 1-.4 .4h-1.5a.38 .38 0 0 1-.3-.6zM213.5 148.1l.3-.2h1.6a.38 .38 0 0 1 .3 .4 .38 .38 0 0 1-.3 .4h-1.6a.38 .38 0 0 1-.3-.6zM210.5 148.1l.3-.2h1.5a.38 .38 0 0 1 .4 .4 .38 .38 0 0 1-.4 .4h-1.5a.38 .38 0 0 1-.3-.6zM207.4 148.1l.3-.2h1.6a.38 .38 0 0 1 .3 .4 .38 .38 0 0 1-.3 .4h-1.6a.38 .38 0 0 1-.3-.6zM204.4 148.1l.3-.2h1.5a.38 .38 0 0 1 .4 .4 .38 .38 0 0 1-.4 .4h-1.5a.38 .38 0 0 1-.3-.6zM201.3 148.1l.3-.2h1.6a.38 .38 0 0 1 .3 .4 .38 .38 0 0 1-.3 .4h-1.6a.38 .38 0 0 1-.3-.6zM198.3 148.1l.3-.2h1.5a.38 .38 0 0 1 .4 .4 .38 .38 0 0 1-.4 .4h-1.5a.38 .38 0 0 1-.3-.6zM195.2 148.1l.3-.2h1.6a.38 .38 0 0 1 .4 .4 .38 .38 0 0 1-.4 .4h-1.6a.38 .38 0 0 1-.3-.6zM192.2 148.1l.3-.2h1.5a.38 .38 0 0 1 .4 .4 .38 .38 0 0 1-.4 .4h-1.5a.38 .38 0 0 1-.3-.6zM189.1 148.1l.4-.2h1.5a.38 .38 0 0 1 .4 .4 .38 .38 0 0 1-.4 .4h-1.5a.38 .38 0 0 1-.4-.6zM186.1 148.1l.3-.2h1.5a.38 .38 0 0 1 .4 .4 .38 .38 0 0 1-.4 .4h-1.5a.38 .38 0 0 1-.3-.6zM183 148.1l.4-.2h1.5a.38 .38 0 0 1 .4 .4 .38 .38 0 0 1-.4 .4h-1.5a.38 .38 0 0 1-.4-.6zM180 148.1l.3-.2h1.5a.38 .38 0 0 1 .4 .4 .38 .38 0 0 1-.4 .4h-1.5a.38 .38 0 0 1-.3-.6zM176.9 148.1l.4-.2h1.5a.38 .38 0 0 1 .4 .4 .38 .38 0 0 1-.4 .4h-1.5a.38 .38 0 0 1-.4-.6zM173.9 148.1l.3-.2h1.5a.38 .38 0 0 1 .4 .4 .38 .38 0 0 1-.4 .4h-1.5a.38 .38 0 0 1-.3-.6zM170.8 148.1l.4-.2h1.5a.38 .38 0 0 1 .4 .4 .38 .38 0 0 1-.4 .4h-1.5a.38 .38 0 0 1-.4-.6zM167.8 148.1l.3-.2h1.5a.38 .38 0 0 1 .4 .4 .38 .38 0 0 1-.4 .4h-1.5a.38 .38 0 0 1-.3-.6zM164.7 148.1l.4-.2h1.5a.38 .38 0 0 1 .4 .4 .38 .38 0 0 1-.4 .4h-1.5a.38 .38 0 0 1-.4-.6zM161.7 148.1l.3-.2h1.5a.38 .38 0 0 1 .4 .4 .38 .38 0 0 1-.4 .4h-1.5a.38 .38 0 0 1-.3-.6zM158.6 148.1l.4-.2h1.5a.38 .38 0 0 1 .4 .4 .38 .38 0 0 1-.4 .4h-1.5a.38 .38 0 0 1-.4-.6zM155.6 148.1l.3-.2h1.5a.38 .38 0 0 1 .4 .4 .38 .38 0 0 1-.4 .4h-1.5a.38 .38 0 0 1-.3-.6zM152.5 148.1l.4-.2h1.5a.38 .38 0 0 1 .4 .4 .38 .38 0 0 1-.4 .4h-1.5a.38 .38 0 0 1-.4-.6zM149.5 148.1l.3-.2h1.6a.38 .38 0 0 1 .3 .4 .38 .38 0 0 1-.3 .4h-1.6a.38 .38 0 0 1-.3-.6zM146.5 148.1l.3-.2h1.5a.38 .38 0 0 1 .4 .4 .38 .38 0 0 1-.4 .4h-1.5a.38 .38 0 0 1-.3-.6zM143.4 148.1l.3-.2h1.6a.38 .38 0 0 1 .3 .4 .38 .38 0 0 1-.3 .4h-1.6a.38 .38 0 0 1-.3-.6zM140.4 148.1l.3-.2h1.5a.38 .38 0 0 1 .4 .4 .38 .38 0 0 1-.4 .4h-1.5a.38 .38 0 0 1-.3-.6zM137.3 148.1l.3-.2h1.6a.38 .38 0 0 1 .3 .4 .38 .38 0 0 1-.3 .4h-1.6a.38 .38 0 0 1-.3-.6zM134.3 148.1l.3-.2h1.5a.38 .38 0 0 1 .4 .4 .38 .38 0 0 1-.4 .4h-1.5a.38 .38 0 0 1-.3-.6zM131.2 148.1l.3-.2h1.6a.38 .38 0 0 1 .3 .4 .38 .38 0 0 1-.3 .4h-1.6a.38 .38 0 0 1-.3-.6zM128.2 148.1l.3-.2h1.5a.38 .38 0 0 1 .4 .4 .38 .38 0 0 1-.4 .4h-1.5a.38 .38 0 0 1-.3-.6zM125.1 148.1l.3-.2h1.6a.38 .38 0 0 1 .3 .4 .38 .38 0 0 1-.3 .4h-1.6a.38 .38 0 0 1-.3-.6zM122.1 148.1l.3-.2h1.5a.38 .38 0 0 1 .4 .4 .38 .38 0 0 1-.4 .4h-1.5a.38 .38 0 0 1-.3-.6zM119 148.1l.3-.2h1.6a.38 .38 0 0 1 .4 .4 .38 .38 0 0 1-.4 .4h-1.6a.38 .38 0 0 1-.3-.6zM116 148.1l.3-.2h1.5a.38 .38 0 0 1 .4 .4 .38 .38 0 0 1-.4 .4h-1.5a.38 .38 0 0 1-.3-.6zM112.9 148.1l.4-.2h1.5a.38 .38 0 0 1 .4 .4 .38 .38 0 0 1-.4 .4h-1.5a.38 .38 0 0 1-.4-.6zM109.9 148.1l.3-.2h1.5a.38 .38 0 0 1 .4 .4 .38 .38 0 0 1-.4 .4h-1.5a.38 .38 0 0 1-.3-.6zM106.8 148.1l.4-.2h1.5a.38 .38 0 0 1 .4 .4 .38 .38 0 0 1-.4 .4h-1.5a.38 .38 0 0 1-.4-.6zM103.8 148.1l.3-.2h1.5a.38 .38 0 0 1 .4 .4 .38 .38 0 0 1-.4 .4h-1.5a.38 .38 0 0 1-.3-.6zM100.7 148.1l.4-.2h1.5a.38 .38 0 0 1 .4 .4 .38 .38 0 0 1-.4 .4h-1.5a.38 .38 0 0 1-.4-.6zM97.7 148.1l.3-.2h1.5a.38 .38 0 0 1 .4 .4 .38 .38 0 0 1-.4 .4h-1.5a.38 .38 0 0 1-.3-.6zM94.6 148.1l.4-.2h1.5a.38 .38 0 0 1 .4 .4 .38 .38 0 0 1-.4 .4h-1.5a.38 .38 0 0 1-.4-.6zM91.6 148.1l.3-.2h1.5a.38 .38 0 0 1 .4 .4 .38 .38 0 0 1-.4 .4h-1.5a.38 .38 0 0 1-.3-.6zM88.5 148.1l.4-.2h1.5a.38 .38 0 0 1 .4 .4 .38 .38 0 0 1-.4 .4h-1.5a.38 .38 0 0 1-.4-.6zM85.5 148.1l.3-.2h1.5a.38 .38 0 0 1 .4 .4 .38 .38 0 0 1-.4 .4h-1.5a.38 .38 0 0 1-.3-.6zM82.4 148.1l.4-.2h1.5a.38 .38 0 0 1 .4 .4 .38 .38 0 0 1-.4 .4h-1.5a.38 .38 0 0 1-.4-.6zM79.4 148.1l.3-.2h1.5a.38 .38 0 0 1 .4 .4 .38 .38 0 0 1-.4 .4h-1.5a.38 .38 0 0 1-.3-.6zM76.3 148.1l.4-.2h1.5a.38 .38 0 0 1 .4 .4 .38 .38 0 0 1-.4 .4h-1.5a.38 .38 0 0 1-.4-.6zM73.3 148.1l.3-.2h1.6a.38 .38 0 0 1 .3 .4 .38 .38 0 0 1-.3 .4h-1.6a.38 .38 0 0 1-.3-.6zM70.3 148.1l.3-.2h1.5a.38 .38 0 0 1 .4 .4 .38 .38 0 0 1-.4 .4h-1.5a.38 .38 0 0 1-.3-.6zM67.2 148.1l.3-.2h1.6a.38 .38 0 0 1 .3 .4 .38 .38 0 0 1-.3 .4h-1.6a.38 .38 0 0 1-.3-.6zM64.2 148.1l.3-.2h1.5a.38 .38 0 0 1 .4 .4 .38 .38 0 0 1-.4 .4h-1.5a.38 .38 0 0 1-.3-.6zM61.1 148.1l.3-.2h1.6a.38 .38 0 0 1 .3 .4 .38 .38 0 0 1-.3 .4h-1.6a.38 .38 0 0 1-.3-.6zM58.1 148.1l.3-.2h1.5a.38 .38 0 0 1 .4 .4 .38 .38 0 0 1-.4 .4h-1.5a.38 .38 0 0 1-.3-.6zM55 148.1l.3-.2h1.6a.38 .38 0 0 1 .3 .4 .38 .38 0 0 1-.3 .4h-1.6a.38 .38 0 0 1-.3-.6zM52 148.1l.3-.2h1.5a.38 .38 0 0 1 .4 .4 .38 .38 0 0 1-.4 .4h-1.5a.38 .38 0 0 1-.3-.6zM48.9 148.1l.3-.2h1.6a.38 .38 0 0 1 .3 .4 .38 .38 0 0 1-.3 .4h-1.6a.38 .38 0 0 1-.3-.6z" fill="#000" stroke="#000" stroke-width=".21"/>
<text font-size="6.4" fill="#000080" x="139.6" y="40">GNSS</text>
<g font-size="2.3">
<text x="37.9" y="11.7">1</text>
<text x="110.9" y="11.7">2</text>
<text x="184.1" y="11.7">3</text>
<text x="257.1" y="11.7">4</text>
<text x="3.9" y="33.3">A</text>
<text x="291.4" y="33.3">A</text>
<text x="174.7" y="56.2">2</text>
<text x="118.7" y="63.8" transform="rotate(-90 118.7 63.8)">2</text>
<text x="162" y="61.3">3</text>
<text x="118.7" y="70.6" transform="rotate(-90 118.7 70.6)">1</text>
<text x="151.8" y="71.7" transform="rotate(-90 151.8 71.7)">1</text>
<text x="174.7" y="66.4">1</text>
<text x="182.3" y="66.4">2</text>
<text x="195" y="66.4">1</text>
<text x="4" y="81.6">B</text>
<text x="151.8" y="78.6" transform="rotate(-90 151.8 78.6)">2</text>
<text x="291.5" y="81.6">B</text>
<text x="136.5" y="87.8" transform="rotate(-90 136.5 87.8)">7</text>
<text x="141.6" y="87.8" transform="rotate(-90 141.6 87.8)">8</text>
<text x="146.7" y="87.8" transform="rotate(-90 146.7 87.8)">6</text>
<text x="57.7" y="90.3" transform="rotate(-90 57.7 90.3)">2</text>
<text x="67.9" y="90.3" transform="rotate(-90 67.9 90.3)">2</text>
<text x="78" y="90.3" transform="rotate(-90 78 90.3)">2</text>
<text x="152.7" y="95.6">VCC RF</text>
<text x="164.5" y="94.4">14 VCC_RF</text>
<text x="179.9" y="94.4">1</text>
<text x="192.5" y="94.4">2</text>
<text x="207.1" y="94.4">1</text>
<text x="213.9" y="94.4">2</text>
<text x="115.1" y="99.4">15</text>
<text x="121" y="100.7">VIO SEL</text>
<text x="137.8" y="96.1" transform="rotate(-90 137.8 96.1)">V IO</text>
<text x="142.9" y="96.2" transform="rotate(-90 142.9 96.2)">VCC</text>
<text x="148" y="99.7" transform="rotate(-90 148 99.7)">V BCKP</text>
<text x="200.2" y="96.6" transform="rotate(-90 200.2 96.6)">2</text>
<text x="57.7" y="102.9" transform="rotate(-90 57.7 102.9)">1</text>
<text x="67.9" y="102.9" transform="rotate(-90 67.9 102.9)">1</text>
<text x="78" y="102.9" transform="rotate(-90 78 102.9)">1</text>
<text x="115" y="107.1">17</text>
<text x="115" y="104.5">16</text>
<text x="121" y="105.8">SDA</text>
<text x="116.1" y="109.6">9</text>
<text x="116.2" y="112.1">5</text>
<text x="121" y="110.9">RESET</text>
<text x="121" y="113.4">EXTINT</text>
<text x="121" y="108.3">SCL</text>
<text x="154.9" y="110.9">RF IN</text>
<text x="164.5" y="109.6">11</text>
<text x="200.2" y="109.2" transform="rotate(-90 200.2 109.2)">1</text>
<text x="116.1" y="117.3">2</text>
<text x="116.2" y="119.8">3</text>
<text x="121" y="118.5">TXD</text>
<text x="152.4" y="116">LNA EN</text>
<text x="164.5" y="114.7">13</text>
<text x="115" y="124.9">18</text>
<text x="121" y="121.1">RXD</text>
<text x="164.5" y="124.9">1</text>
<text x="4" y="130">C</text>
<text x="78.1" y="127.4">1</text>
<text x="88.2" y="127.4">2</text>
<text x="93.3" y="127.4">2</text>
<text x="106" y="127.4">1</text>
<text x="116.1" y="127.4">4</text>
<text x="121" y="126.2">SAFEBOOT</text>
<text x="121" y="128.7">TIMEPULSE</text>
<text x="155.8" y="126.2">GND</text>
<text x="155.8" y="128.7">GND</text>
<text x="155.8" y="131.2">GND</text>
<text x="164.5" y="127.4">10</text>
<text x="164.5" y="130">12</text>
<text x="291.5" y="130">C</text>
<text x="4" y="178.3">D</text>
<text x="201.9" y="178.3">Title</text>
<text x="291.4" y="178.3">D</text>
<text x="201.9" y="185.9">Size</text>
<text x="214.6" y="185.9">Number</text>
<text x="265.5" y="185.9">Revision</text>
<text x="203.2" y="189.7">A4</text>
<text x="201.9" y="193.5">Date:</text>
<text x="201.9" y="196.1">File:</text>
<text x="213.3" y="193.5">10.11.2026</text>
<text x="213.4" y="196.1">C:\Users\..\GNSS.SchDoc</text>
<text x="252.8" y="196.1">Drawn By:</text>
<text x="252.8" y="193.5">Sheet</text>
<text x="259.6" y="193.5">of</text>
<text x="37.9" y="199.9">1</text>
<text x="110.9" y="199.9">2</text>
<text x="184.1" y="199.9">3</text>
<text x="257.1" y="199.9">4</text>
</g>
<g font-size="2.3" fill="#000080">
<text x="164.8" y="53.4">D9</text>
<text x="184.4" y="64.9">R39</text>
<text x="109.1" y="68.9">4.7uF</text>
<text x="109.1" y="71.5">6.3V</text>
<text x="111.3" y="66.1">C70</text>
<text x="121.8" y="71.5">25 V</text>
<text x="121.8" y="68.9">100 nF</text>
<text x="121.8" y="66.4">C71</text>
<text x="164.8" y="71.7">BAT54C-7-F</text>
<text x="184.4" y="70.4">680R</text>
<text x="154.9" y="76.5">1uF</text>
<text x="154.9" y="74">C72</text>
<text x="154.9" y="79.1">10V</text>
<text x="119.2" y="89.3">MD1</text>
<text x="59.7" y="95.9">4.7k</text>
<text x="59.7" y="93.3">R42</text>
<text x="69.9" y="95.9">4.7k</text>
<text x="69.9" y="93.3">R43</text>
<text x="80.1" y="95.9">4.7k</text>
<text x="80.1" y="93.3">R44</text>
<text x="181.8" y="92.8">R40</text>
<text x="209" y="91.6">C73</text>
<text x="187.9" y="99.4">10R</text>
<text x="201.4" y="100.2">L13</text>
<text x="207.8" y="102">25 V GND</text>
<text x="207.8" y="99.4">10 nF</text>
<text x="210.6" y="108.6">J8</text>
<text x="221" y="117.3">RFPC-SMA28-F</text>
<text x="95.3" y="125.9">R41</text>
<text x="95.3" y="131.5">680R</text>
<text x="80.1" y="135.8">D10</text>
<text x="119.2" y="135">MAX-M10S-00B</text>
</g>
<g font-size="2.3" fill="#800000">
<text x="179.1" y="51.1">+VBAT</text>
<text x="105.6" y="56.2">+3V3D</text>
<text x="197.2" y="58.7">+3V3D</text>
<text x="147.2" y="61.3">V_BCKUP</text>
<text x="54.7" y="81.6">+3V3D</text>
<text x="64.9" y="81.6">+3V3D</text>
<text x="75.1" y="81.6">+3V3D</text>
<text x="106.6" y="79.1">GND</text>
<text x="116.8" y="79.1">GND</text>
<text x="149.9" y="86.7">GND</text>
<text x="198.1" y="94.4">BIAST</text>
<text x="91.2" y="104.5">I2C1_SDA</text>
<text x="91.2" y="107.1">I2C1_SCL</text>
<text x="91.2" y="109.6">GNSS_RESET</text>
<text x="91.2" y="112.1">GNSS_EXT_INT</text>
<text x="182.8" y="109.6">RF_IN</text>
<text x="91.2" y="117.3">UART1_TX</text>
<text x="91.2" y="119.8">UART1_RX</text>
<text x="216" y="124.9">GND</text>
<text x="71" y="137.6">GND</text>
<text x="167.6" y="140.1">GND</text>
</g>
</svg>
